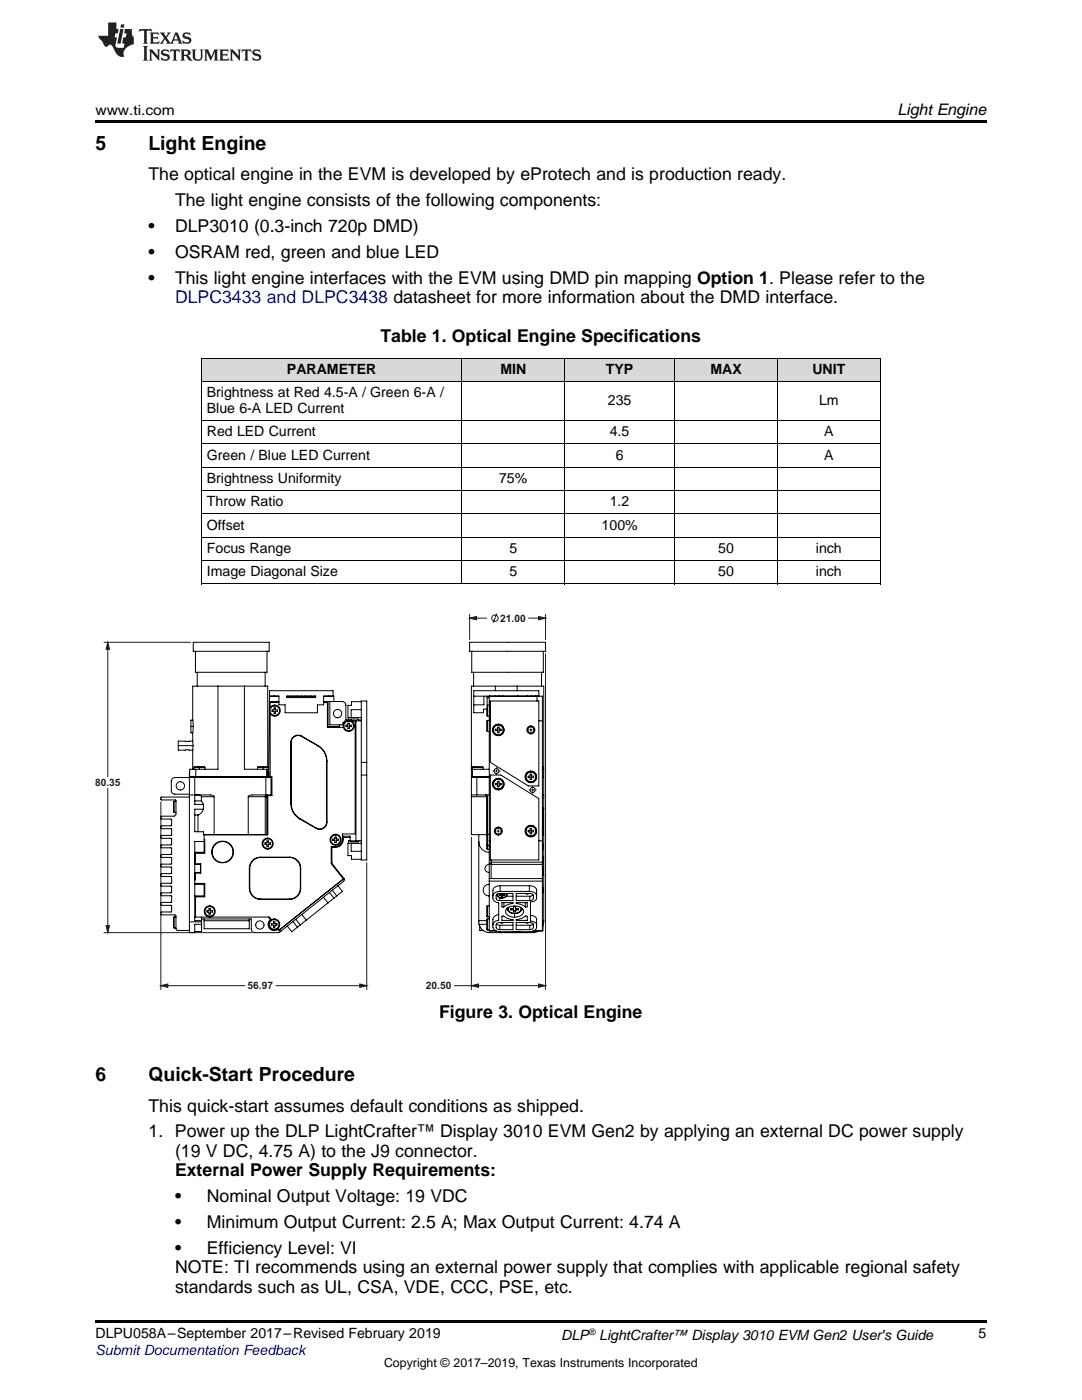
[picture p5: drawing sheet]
<svg xmlns="http://www.w3.org/2000/svg" width="216mm" height="279mm" viewBox="0 0 216 279" stroke-linecap="round" stroke-linejoin="round" font-family="sans-serif">
<g fill="#d8d8d8">
<path d="M40.2 71.5h52v4.7h-52z"/>
<path d="M92.2 71.5h20.5v4.7h-20.5z"/>
<path d="M112.7 71.5h21.9v4.7h-21.9z"/>
<path d="M134.6 71.5h20.6v4.7h-20.6z"/>
<path d="M155.2 71.5h20.4v4.7h-20.4z"/>
</g>
<path d="M19 263.5h177.8v.6h-177.8z" fill="#000"/>
<g fill="none" stroke="#1a1a24" stroke-width=".2">
<path d="M20.7 128.2h17.3M21.5 128.2l.3 1.4h-.6zM21.5 128.2v26.9M93.7 123.4l1.4-.4v.7zM93.7 122.6v5.1M93.7 123.4h3.4M99.1 122.5l-.7 1.8M105.5 123.4h3.4M107.5 123l1.4 .4-1.4 .3zM108.9 122.6v5.1M108.9 130.5v67M21.5 157.3v28.8"/>
<path d="M98.4 153.9h.2M98.9 153.9h.4M99.1 153.2v.3M99.1 153.7v.4M99.1 154.3v.3M99.5 153.9h.3M105.1 145.7h.4M105.6 157.6h.3M105.7 145.7h.4M105.9 144.8v.4M105.9 145.4v.5M105.9 146.1v.4"/>
<path d="M106.1 157.6h.4M106.3 156.9v.3M106.3 157.4v.5M106.3 158.1v.3M106.4 145.7h.4M106.7 157.6h.3M32.1 160v37.5M73.2 172.2v25.3M94.1 167.1v30.4M98.6 165.9h.4M99.2 165.9h.5M99.4 165v.4"/>
<path d="M99.4 165.7v.4M99.4 166.3v.4M99.9 165.9h.4M20.7 186.1h29.6M21.2 184.7h.6l-.3 1.4zM32.1 196.7l1.4-.3v.7zM32.1 196.7h16.8M55.1 196.7h18.1M71.8 196.4l1.4 .3-1.4 .4zM90.6 196.7h18.3M94.1 196.7l1.4-.3v.7zM107.5 196.4l1.4 .3-1.4 .4z"/>
<circle cx="98.8" cy="123.4" r=".64"/>
</g>
<path d="M21.2 184.7h.6l-.3 1.4zM21.5 128.2l.3 1.4h-.6zM32.1 196.7l1.4-.3v.7zM71.8 196.4l1.4 .3-1.4 .4zM93.7 123.4l1.4-.4v.7zM107.5 123l1.4 .4-1.4 .3zM107.5 196.4l1.4 .3-1.4 .4zM94.1 196.7l1.4-.3v.7z" fill="#1a1a24"/>
<g fill="none" stroke="#000" stroke-width=".2">
<path d="M40.2 76.1h135.4M40.2 71.5h135.4M40.3 71.5v45.1M92.1 71.5v45.1M112.7 71.5v45.1M134.6 71.5v45.1M155.1 71.5v45.1M175.6 71.5v45.1M40.2 97.9h135.4M40.2 93.3h135.4M40.2 88.6h135.4M40.2 83.9h135.4"/>
<path d="M40.2 116.5h135.4M40.2 111.9h135.4M40.2 107.2h135.4M40.2 102.6h135.4M38.6 128.2h15.1v1.8h-15.1zM39 130v4.2h14.3v-4.2M39.4 134.2v2.7M43.5 136.9v16.6h-5.7v1.5h15.6v-1.5M48.8 136.9v16.6h4.8v-.3M52.9 134.2v2.7M53.8 138.9h1.9v1.8h1.2v1.5h6.4v-1.5h1.3v-1.8h2v1.1M53.8 138.9v-1.1h12.7v1.1"/>
<path d="M53.8 138.9v1.1M54.6 138.9h.1M57.3 138.9h.5v.3h-.5zM58 138.9h.7v.3h-.7zM58.9 138.9h.7v.3h-.7zM59.8 138.9h.7v.3h-.7zM60.7 138.9h.7v.3h-.7zM61.6 138.9h.7v.3h-.7zM62.5 138.9h.5v.3h-.5zM65.6 138.9h.1M72.1 139.9h1.1v31.7h-1.1zM93.7 128.2h15.2v1.8h-15.2z"/>
<path d="M94.1 130v4.2h14.3v-4.2M94.5 134.2v2.7M94.5 138.9h13.7v46.9h-1.8M96.6 138.9v1.8h-2.1M97.2 139.2h.4M97.2 138.9v2.6h-.7v.7h-2v-4.4h13v1.1M97.6 138.9h.1M97.6 138.9v1.1h.2M97.8 139.9h9.7v16.9h-2.1l-7.6-4.6zM98.7 138.9h.1M98.8 136.9v.9M99.4 138.9h.1"/>
<path d="M100.2 138.9h.1M103.2 138.9h.1M103.2 136.9v.9M105.1 138.9h.1M105.9 138.9h.1M106.7 138.9h.1M107.2 138.9v1M108.1 134.2v2.7M34.8 159.9l-.2 .1v2l.2 .1M34.8 159.9v2.2M34.8 159.9h.3M35.6 148.8h2.9"/>
<path d="M37.8 158.5h-2.9a.72 .72 0 0 1-.7-.7v-1.9a.75 .75 0 0 1 .7-.7h19.2v3.4h-3.8l-.4 .1-.4 .3M37.8 158.6h4.1l.5 .1 .3 .3M37.8 159.1l-5.7 .1 .1 .4 2.9 .1v2.8l-.3 .4-2.7 .1 .1 .5 2 .1v1.2l-2.1 .1 .1 .5 2 .1v1.2l-2.1 .1 .1 .5 2 .1v1.2l-2.1 .1 .1 .5 2 .1v1.2l-2.1 .1 .1 .5 2 .1v1.2l-2.1 .1 .1 .5 2 .1v1.2l-2.1 .2 .1 .4 2 .1v1.3l-2.1 .1 .1 .4 2 .1v1.3l-2.1 .1 .1 .5 2 .1v1.2l-2.1 .1v.4l.1 .1h2v1.2l-2 .1-.1 .5 2.8 .1 .2 .2 .1 2.7 .2 .2h2.4M37.8 154.1v32h1.1v-1.6h1.3M38.1 145h.5M38.5 147.9v.9M38.5 143.7l.1 1.3M38.5 147.9h-2.9v1.8h2.9M38.5 143.7v-6.8h14.9v16.1M38.5 149.7v3.8M38.5 143.7h-.4v2.5h.4M38.5 148.8v.9"/>
<path d="M38.6 145l-.1 2.9M38.7 155v.2M38.7 153.2l.1-.2h2l.1 .2M38.7 153.2v.3M38.7 153.2h2.2M38.9 155.2v5.3h1.7M38.9 159.8h1.3M39.1 153.5v1.5M39.2 155v.2M39.8 153v.5M39.8 155v.2M39.8 158.6l.4 .4"/>
<path d="M40.2 159.8l.4 .7M40.2 159h2.5M40.2 159v.8M40.4 155v.2M40.9 153.2v.3M42.7 159v7.6M49.5 159h3.9M49.5 159v7.6M51.4 153.2v.3M51.4 153.2h2.2M51.9 155v.2M52.5 153v.5"/>
<path d="M52.5 155v.2M53 155.2v3.4M53.1 155v.2M53.2 153.5v1.5M53.4 158.6v8h-12.8v-.6h-1.7v-4.5h1.7M53.4 153h-1.9l-.1 .2M53.4 153l.2 .2M53.5 154.1v1.1M53.7 142l-.1 13.2v-1.1h-.2M53.8 140h1.9M53.8 140l-.1 1.7M53.9 142.4v12.6h.4v3.8h-.9v7.8h-12.7"/>
<path d="M54.3 141.7h.4v-.4h.3v.4h.4v.3h-.4v.4h-.3v-.4h-.4zM54.8 140.9a.95 .95 0 0 0-.9 .9 .95 .95 0 0 0 .9 1M54.8 140.9a.95 .95 0 0 1 1 .9 .95 .95 0 0 1-1 1M54.8 140.7a1.1 1.1 0 0 0-1.1 1.1 1.1 1.1 0 0 0 1.1 1.1M54.8 140.7a1.1 1.1 0 0 1 1.1 1.1 1.1 1.1 0 0 1-1.1 1.1M54.8 140.7v.2M54.8 142.8v.1M55.7 140.2h-1.8v1M58 148.1v12.2M58 148.1h.1M58.1 148.1v12.2M60.2 147a1.38 1.38 0 0 0-2.1 1.1"/>
<path d="M60.2 147l3.2 1.8M60.2 146.9a1.45 1.45 0 0 0-2.2 1.2M60.2 146.9v.1M60.2 146.9l3.2 1.9M63.4 148.8a3.5 3.5 0 0 1 1.8 3.1M63.4 148.8a3.6 3.6 0 0 1 1.8 3.1M63.4 148.8h.1M64.6 140h3.7a.72 .72 0 0 1 .7 .7v3M64.6 140.2h.7v5h3.2M65.2 151.9v12.2M65.2 151.9h.1M65.5 140v5h2.2v-.3"/>
<path d="M65.8 140v4.7h2.6l.1-.5a1.35 1.35 0 0 1 1.9-.3h1.7M69.4 144.3h.3v.4h.4v.3h-.4v.4h-.3v-.4h-.4v-.3h.4zM69.6 143.2v.4M69.6 143.9a.95 .95 0 0 0-1 1 .95 .95 0 0 0 1 .9M69.6 143.9a.95 .95 0 0 1 .9 1 .95 .95 0 0 1-.9 .9M69.6 143.8a1.1 1.1 0 0 1 1.1 1.1 1.1 1.1 0 0 1-1.1 1.1M69.6 143.8a1.1 1.1 0 0 0-1.1 1.1 1.1 1.1 0 0 0 1.1 1.1M69.6 143.8v.1M69.6 145.8v.2M69.9 143.6l.2-.1h1.3l.3 .2h.4M70.3 144h.6v22.4h-2.6a2.38 2.38 0 0 1-.4 2.1l-.2 .2a2.1 2.1 0 0 1-1.6 .3v3.4l2.4 3M71 143.9v23.9"/>
<path d="M72.1 140h-2v.8h-.7v2.4h2.7M72.1 154.7h1.1M72.1 152.2h1.1M72.1 141.6h-2v1.6M94.1 159h3.2M94.1 158.6h3.5M94.1 153.5h3.5M94.2 153.2l.1-.2h2l.1 .2M94.2 153.2h2.2M94.2 153.2v.3M94.3 153.5v1.5M94.5 155v.2"/>
<path d="M94.7 155v.2M95.1 155.2v3.4M95.9 155v.2M96.4 153.2v.3M97.1 141.5v1.3l.2 .1M97.3 143.8l-.2 .1v2l.2 .1M97.3 140.7h-.1M97.3 159l-.1-.3-.3-.1 .2 .4v7.6M97.3 140.7v2.2M97.3 143.8v2.2M97.3 159v10.5M97.3 146h.3"/>
<path d="M97.3 143.8h.3M97.3 142.9h.3M97.3 140.7h.3M97.6 155.2h-3.5v11.4h3M97.6 155h-3.5v-18.1h14.4v18.1h-.3M97.6 143.9h.2M97.7 140.2l-.1 45.6h1.4M97.7 140v3.9M97.8 154.7h2.1l7.6 4.7v12.2h-9.7zM99.3 145.1h.3v.4h.4v.3h-.4v.4h-.3v-.4h-.4v-.3h.4zM99.3 156h.3v.3h.4v.3h-.4v.4h-.3v-.4h-.4v-.3h.4zM99.4 144.7a.96 .96 0 0 0-.9 1 .96 .96 0 0 0 .9 .9"/>
<path d="M99.4 144.7a.96 .96 0 0 1 1 1 .96 .96 0 0 1-1 .9M99.4 155.5a.96 .96 0 0 0-.9 1 .96 .96 0 0 0 .9 .9M99.4 155.5a.96 .96 0 0 1 1 1 .96 .96 0 0 1-1 .9M99.4 144.6a1.1 1.1 0 0 0-1.1 1.1 1.1 1.1 0 0 0 1.1 1.1M99.4 144.6a1.1 1.1 0 0 1 1.1 1.1 1.1 1.1 0 0 1-1.1 1.1M99.4 155.4a1.09 1.09 0 0 0-1.1 1.1 1.09 1.09 0 0 0 1.1 1.1M99.4 155.4a1.09 1.09 0 0 1 1.1 1.1 1.09 1.09 0 0 1-1.1 1.1M99.4 144.6v.1M99.4 146.6v.2M99.4 155.4v.1M99.4 157.4v.2M105.4 154.9h.4v-.4h.3v.4h.4v.3h-.4v.4h-.3v-.4h-.4z"/>
<path d="M105.9 154.1a.96 .96 0 0 0-.9 .9 .96 .96 0 0 0 .9 1M105.9 154.1a.96 .96 0 0 1 1 .9 .96 .96 0 0 1-1 1M105.9 153.9a1.09 1.09 0 0 1 1.1 1.1 1.09 1.09 0 0 1-1.1 1.1M105.9 153.9a1.09 1.09 0 0 0-1.1 1.1 1.09 1.09 0 0 0 1.1 1.1M105.9 153.9v.2M105.9 156v.1M107.5 143.9h.7M108.2 153l.2 .2M108.2 155.2h.3l-.1 29.3M108.2 158.6h.3M108.2 153.5h.3M108.2 153.2h.2"/>
<path d="M108.2 159.2h.3M108.3 153.5v1.5M108.4 153.2v.3M34.8 162.1h.3M38.9 176.3h2v2.7h-1.9v4M38.9 176.5h1.8v2.3h-1.8M38.9 162.7h.6M38.9 170.1h1.8M38.9 172.5h1.1v1.6h-1.1M39.5 162.7v3.3M40.6 161.5a1.73 1.73 0 0 1-1.1 1.2M40.6 160.5v1"/>
<path d="M40.7 167.9h-1.8v15.8h1.3M40.7 166.6v3.5h-1.8M40.7 167.6h.2v2.7h-2v2.1h1.2v1.9h-1.2v1.3M42.3 170a2.16 2.16 0 0 1 2.1-2.1 2.16 2.16 0 0 1 2.2 2.1M42.3 170a2.16 2.16 0 0 0 2.1 2.2 2.16 2.16 0 0 0 2.2-2.2M42.3 170h.1M42.3 170a2.1 2.1 0 0 1 2.1-2.1 2.1 2.1 0 0 1 2.1 2.1M42.3 170a2.1 2.1 0 0 0 2.1 2.1 2.1 2.1 0 0 0 2.1-2.1M46.5 170h.1M49.8 177.3a2.24 2.24 0 0 0 2.2 2.2M49.8 173.3h.1M49.8 177.3h.1"/>
<path d="M49.8 173.3v4M49.8 177.3a2.17 2.17 0 0 0 2.2 2.1M52 171.1a2.23 2.23 0 0 0-2.2 2.2M52 171.1a2.14 2.14 0 0 0-2.2 2.2M52 179.5h5.8M52 171.1h5.8M52 171.1h.1M52 179.4v.1M52 179.4h5.8M52.9 168.2h.4v-.4h.3v.4h.4v.3h-.4v.4h-.3v-.4h-.4zM52.9 166.6v-7.6l.1-.3 .2-.1v8M53.4 167.4a.96 .96 0 0 0-.9 1 .96 .96 0 0 0 .9 .9"/>
<path d="M53.4 167.4a.96 .96 0 0 1 1 1 .96 .96 0 0 1-1 .9M53.4 167.3a1.1 1.1 0 0 0-1.1 1.1 1.1 1.1 0 0 0 1.1 1.1M53.4 167.3a1.1 1.1 0 0 1 1.1 1.1 1.1 1.1 0 0 1-1.1 1.1M53.4 167.3v.1M53.4 169.3v.2M57.8 171.1a2.2 2.2 0 0 1 2.2 2.2M57.8 171.1a2.14 2.14 0 0 1 2.1 2.2M57.8 171.1h.1M57.8 179.4v.1M58 160.3a3.7 3.7 0 0 0 1.8 3.1M58 160.3h.1M58.1 160.3a3.5 3.5 0 0 0 1.8 3.1"/>
<path d="M59.8 163.4l3.3 1.9M59.9 163.4h-.1M59.9 163.4l3.2 1.9M59.9 177.3a2.17 2.17 0 0 1-2.1 2.1M59.9 173.3h.1M59.9 177.3h.1M59.9 173.3v4M60 177.3a2.23 2.23 0 0 1-2.2 2.2M60 173.3v4M63.1 165.3h.1M64.5 179.1l.9 1.1M65.2 164.1a1.37 1.37 0 0 1-2.1 1.2"/>
<path d="M65.2 164.1h.1M65.2 164.1a1.43 1.43 0 0 1-2.1 1.2M65.7 178.1l.9 1.1M66.3 177.7l.9 1.1M66.4 167.5h.4v-.4h.3v.4h.4v.2h-.4v.4h-.3v-.4h-.4zM66.6 179.2l-1.2 1M67 166.6a.96 .96 0 0 0-1 1 .96 .96 0 0 0 1 1M67 166.6a.96 .96 0 0 1 .9 1 .96 .96 0 0 1-.9 1M67 166.5a1.09 1.09 0 0 0-1.1 1.1 1.09 1.09 0 0 0 1.1 1.1M67 166.5a1.09 1.09 0 0 1 1.1 1.1 1.09 1.09 0 0 1-1.1 1.1M67 166.5v.1M67 168.6v.1"/>
<path d="M67.2 178.8l-.6 .4M67.4 176.8l.9 1.1-1.1 .9M68.5 167.1h1.4M68.6 175.3l.1 .3-.1 .2-12.4 9.9M68.6 175.3l-12.9 10.4M69.9 167.8v-.9h-1.4a1.82 1.82 0 0 1-2.3 2.2l.1 3.3 2.3 2.9M69.9 167.8l.2 .2h1.3l.3-.2M70.1 168.3v1.6h2M72.1 167.8h-2.5v.5M72.1 168.3h-2.7v2.5h.7v.7h2M95.5 167.9a2.17 2.17 0 0 0 2.1 2.2M95.5 166.6l.1 17.9"/>
<path d="M97.1 168.6v.8l.2 .1M97.3 169.5h.3M97.6 166.5l-.5 .1v2l.5 .1M97.6 176.5a1.15 1.15 0 0 0-1.2 1.1 1.15 1.15 0 0 0 1.2 1.2M97.6 172.5a.8 .8 0 0 0-.8 .8 .8 .8 0 0 0 .8 .8M97.6 167.8h.2M97.6 169h.2M97.6 172.4h.4M97.6 175.3h10.6M97.6 175.8h10.6M98 172.5h10.2M98 171.6v3.7"/>
<path d="M98 172.1h10.2M99 178.6l.2 .1M99.1 178.5l.3 .5 .8 .2M99.1 178.5l.5-.2h2.8v1.4h-2.7a.63 .63 0 0 1-.7-.4zM99.5 178.3a.47 .47 0 0 0-.1 .5 .47 .47 0 0 0 .4 .3l.4 .1M99.7 179.2v.5M99.8 176.8a1.29 1.29 0 0 0-1.4 .9v1.5a1.21 1.21 0 0 0 1.1 1v3.4a1.21 1.21 0 0 0-1.1 1M99.8 177.9a1.25 1.25 0 0 0-1.4 .9M99.8 176.8h5.8M99.8 177.9h5.8M99.8 176.8v1.1M100 178.3h.3v.7h-.3z"/>
<path d="M100 178.5h-.3v.2h.3M100 178.6h.3M100.2 179.2h.1M100.3 178.5h.4v.2h-.4M100.8 178.3a.46 .46 0 0 1 .1 .5 .46 .46 0 0 1-.4 .3l-.3 .1M101 178.9h1.4M101.2 178.3v.2M101.2 178.5l-.3 .5-.7 .2M103 178.3h2.7a.6 .6 0 0 1 .7 .4v.6a.6 .6 0 0 1-.7 .4h-2.7zM103 178.9h2.7M104.9 178.3l.3 .1M105.2 178.3v.1"/>
<path d="M105.6 178.3l-.4 .1M105.6 176.8a1.26 1.26 0 0 1 1.5 .9v1.5a1.07 1.07 0 0 1-1.2 .8v3.8a1.11 1.11 0 0 1 1.2 .8M105.6 177.9a1.23 1.23 0 0 1 1.5 .9M105.6 176.8v1.1M105.7 178.9v.8M105.8 165.3h.3v.4h.4v.3h-.4v.4h-.3v-.4h-.4v-.3h.4zM105.9 164.9a.96 .96 0 0 0-.9 1 .96 .96 0 0 0 .9 .9M105.9 164.9a.96 .96 0 0 1 1 1 .96 .96 0 0 1-1 .9M105.9 164.8a1.1 1.1 0 0 0-1.1 1.1 1.1 1.1 0 0 0 1.1 1.1M105.9 164.8a1.1 1.1 0 0 1 1.1 1.1 1.1 1.1 0 0 1-1.1 1.1M105.9 164.8v.1M105.9 166.8v.2"/>
<path d="M106.4 178.6l-.7 .3M107.5 167.8h.7M108.2 177a1.05 1.05 0 0 1 0 1.3M108.2 168.3a1.08 1.08 0 0 1 0 1.3M108.2 166.6h.3M108.2 171.1h.3M108.2 161.3h.3M108.2 174.7h.3M108.3 161.3h-.1M108.4 171.1v3.6M108.4 161.3v5.3M34.8 183l-.2 .1v2l.2 .1"/>
<path d="M34.8 183v2.2M34.8 183h.3M34.8 185.2h.3M37.8 184h2.4M38.9 183h14.8l.5 .5M40.2 183.4h9.9v2a.7 .7 0 0 0 .8 .7h4.7l.6-.4M40.2 183v2.9h-1.3M40.7 183.4v1.9h9v-1.9M40.7 183.8h9M41.3 181.7h.4v-.4h.3v.4h.4v.3h-.4v.4h-.3v-.4h-.4zM41.8 180.9a.96 .96 0 0 0-.9 1 .96 .96 0 0 0 .9 .9M41.8 180.9a.96 .96 0 0 1 1 1 .96 .96 0 0 1-1 .9"/>
<path d="M41.8 180.8a1.09 1.09 0 0 1 1.2 1.1 1.09 1.09 0 0 1-1.2 1.1M41.8 180.8a1.09 1.09 0 0 0-1.1 1.1 1.09 1.09 0 0 0 1.1 1.1M41.8 180.8v.1M41.8 182.8v.2M53.6 183l.4 .5a1.23 1.23 0 0 0-.2 1.8 1.23 1.23 0 0 0 1.7 .1l.2 .3M54.2 184.3h.4v-.3h.3v.3h.4v.3h-.4v.4h-.3v-.4h-.4zM54.7 183.5a.96 .96 0 0 0-.9 1 .96 .96 0 0 0 .9 .9M54.7 183.5a.96 .96 0 0 1 1 1 .96 .96 0 0 1-1 .9M54.7 183.4a1.09 1.09 0 0 1 1.1 1.1 1.09 1.09 0 0 1-1.1 1.1M54.7 183.4a1.09 1.09 0 0 0-1.1 1.1 1.09 1.09 0 0 0 1.1 1.1M54.7 183.4v.1M54.7 185.4v.2"/>
<path d="M55.5 185.3l.3 .3M55.7 185.7l.2 .1 .3-.1M57.3 184.8l.9 1.1 1.2-.9M58.5 183.9l.9 1.1M59 183.5l.9 1.1M59.9 184.6l-.5 .4M60.2 182.5l.9 1.1M61.1 183.6l-1.2 1M65.4 180.2l-4.3 3.4M95.5 183.7h1.6M95.6 184.5a2.14 2.14 0 0 0 2.1 1.6h8.6l1.2-.3M95.6 184.5h1.5"/>
<path d="M95.7 184.8v.9h.7M97.3 183.4l-.2 .1v2l.2 .1M97.3 180.8l-.2 .1v2l.2 .1M97.3 183.4h.3M97.3 180.8v2.2M97.3 183.4v2.2M97.3 185.6h.3M97.3 183h.3M97.3 180.8h.3M97.6 185.7h1.3M99 184.4l.7 .3M99.1 184.3l.6-.2h2.7v1.4h-2.7a.66 .66 0 0 1-.7-.4z"/>
<path d="M99.5 182.5a1.21 1.21 0 0 0-1.1 1v1.5a1.29 1.29 0 0 0 1.4 .9h5.8a1.26 1.26 0 0 0 1.5-.9v-1.5a1.07 1.07 0 0 0-1.2-.8M99.7 184.7h2.7M99.7 184.7v.8M99.8 184.1l.4 .1M100.2 180.1h2.2v.2a3.1 3.1 0 0 0-1.9 .7l-.3-.1zM100.2 184.1v.1M100.2 182.8h.3a3.2 3.2 0 0 0 1.9 .7v.2h-2.2zM100.5 184.1l-.3 .1M100.5 180.1v.9M101.1 181.4l.3 .3M101.1 181.4a2.27 2.27 0 0 1 3.4 .3 1.44 1.44 0 0 1-1.8 1.3 1.46 1.46 0 0 1-1.8-1.3zM101.2 181.3l.1 .1"/>
<path d="M101.2 181.2v.1M101.3 181.4a1.55 1.55 0 0 0 1.4 .9 1.55 1.55 0 0 0 1.4-.9M101.3 181.4l.1 .1M101.3 181.2l-.1 .1M101.4 181.5a1.44 1.44 0 0 0 1.3 .8 1.44 1.44 0 0 0 1.3-.8M101.5 181.1l-.1 .4M101.9 181.4h.6v.6h.4v-.6h.6M102.4 186.1h1.4M102.4 185.9v.2M102.5 181.7h.4M102.5 181.6h-.6v-.3h.6v-.3h.4v.3h.6v.3h-.6M102.7 182.3v.7"/>
<path d="M103 184.1h2.7a.62 .62 0 0 1 .7 .5v.5a.62 .62 0 0 1-.7 .4h-2.7zM103 180.1h2.2v.9a.52 .52 0 0 1-.7-.3l-1.5-.4zM103 183.5a3.2 3.2 0 0 0 1.9-.7l.3 .1v.8h-2.2zM103 184.7h2.7M103.8 181l.2 .5M103.8 185.9v.2M104.1 181.4l-.1 .1M104.1 181.2v.2M104.3 181.4l-.2 .3M104.8 180.1v.9M104.9 184.1l.3 .1M105.2 184.1v.1"/>
<path d="M105.6 184.1l-.4 .1M105.7 184.7v.8M106.4 184.4l-.7 .3M106.6 185.7h1.6M108.2 183.7h.3M108.2 184.5h.2M108.3 184.8v.9h-.1M108.4 184.5l-.2 .5"/>
<circle cx="36" cy="156.8" r=".83"/>
<circle cx="67.4" cy="142.4" r=".82"/>
<circle cx="99.1" cy="153.9" r=".5"/>
<circle cx="99.4" cy="156.5" r="1.15"/>
<circle cx="99.4" cy="145.7" r="1.15"/>
<circle cx="105.9" cy="145.7" r=".61"/>
<circle cx="105.9" cy="155" r="1.16"/>
<circle cx="105.9" cy="145.7" r=".79"/>
<circle cx="106.3" cy="157.6" r=".51"/>
<circle cx="99.4" cy="165.9" r=".79"/>
<circle cx="99.4" cy="165.9" r=".62"/>
<circle cx="105.9" cy="165.9" r="1.15"/>
<circle cx="51.9" cy="184.6" r=".83"/>
</g>
<path d="M19 24h177.8v.6h-177.8zM40.2 116.6h.1zM112.6 116.6h.1zM134.5 116.6h.1zM155 116.6h.2zM175.5 116.6h.1z" fill="#000"/>
<g fill="#231f20">
<path d="M27.8 5.8l-.1 .6 .5-.3h.5l.1 .2v2.1l-.3 .3h1l-.2-.3v-2.1v-.2h.6l.4 .3-.1-.6zM29.9 6.5l.2 .4v1.5l-.2 .3h1.8l.1-.5a1.04 1.04 0 0 1-1.2 .1v-.6h.5l.4 .2v-.7l-.4 .2h-.5v-.6h.8l.3 .2-.1-.5zM31.9 6.5l.9 1.1-1 1.1h.9l-.2-.2 .4-.7 .5 .7-.2 .2h1.5l-.2-.2 .1-.4h.9l.2 .4-.2 .2h.9l-.2-.3-.7-1.9h-.5l-.9 2.1-.8-1.1 .8-1h-.8l.2 .3-.4 .5-.4-.6 .2-.2zM35.1 6.9l.4 .9h-.8zM36.6 6.6a.63 .63 0 0 0-.2 .7 .63 .63 0 0 0 .6 .4l.6 .2 .2 .2a.75 .75 0 0 1-.8 .4 .75 .75 0 0 1-.6-.5l.1 .7 .2-.1a1.11 1.11 0 0 0 1.5-.5 1.13 1.13 0 0 0-1.3-.9v-.3a1.04 1.04 0 0 1 1.1 .2l-.1-.6-.2 .1-.5-.1zM28.5 9.2l.3 .3v2.2l-.3 .4h1l-.2-.4v-2.2l.2-.3zM29.7 9.9l.2 .3v1.5l-.2 .4h.7l-.2-.4v-1.3l1.6 1.7v-1.9l.2-.3h-.7l.2 .3v.9l-1.1-1.2zM32.3 10a.62 .62 0 0 0-.2 .7 .62 .62 0 0 0 .6 .4l.6 .2 .2 .2a.76 .76 0 0 1-.8 .4 .76 .76 0 0 1-.6-.5l.1 .7 .2-.1a1.11 1.11 0 0 0 1.5-.6 1.13 1.13 0 0 0-1.3-.8v-.3a1.04 1.04 0 0 1 1.1 .1l-.1-.5-.2 .1-.5-.2zM34 9.9l-.1 .6a.61 .61 0 0 1 .7-.3l.1 1.5-.3 .4h1l-.3-.4 .1-1.5a.63 .63 0 0 1 .7 .3l-.1-.6zM36 9.9l.2 .3v1.5l-.2 .4h.9l-.2-.2v-.7l.6 .2a.76 .76 0 0 0 1.1 .6l-1-.9a.58 .58 0 0 0 .6-.6 .58 .58 0 0 0-.5-.6zM36.7 10.2l.1-.1a.45 .45 0 0 1 .6 .1 .45 .45 0 0 1 .1 .5l-.8 .2zM38.2 9.9l.2 .2a2.17 2.17 0 0 0 .4 1.9 .99 .99 0 0 0 1.6-.7v-1.1l.2-.3h-.7l.1 .2a1.92 1.92 0 0 1-.1 1.7 .6 .6 0 0 1-1-.5v-1.1l.2-.3zM40.7 9.9l.2 .3v1.5l-.2 .4h.7l-.2-.4v-1.4l.8 1.8 .9-1.8v1.4l-.2 .4h.9l-.3-.4v-1.5l.3-.3h-.8l-.6 1.4-.7-1.4zM43.7 9.9l.3 .3v1.5l-.3 .4h1.9l.1-.6a1.04 1.04 0 0 1-1.3 .2v-.6h.6l.4 .1v-.6l-.4 .2h-.6l.1-.6h.7l.4 .2-.1-.5zM45.8 9.9l.2 .3v1.5l-.2 .4h.8l-.3-.4v-1.3l1.6 1.7v-1.9l.2-.3h-.7l.2 .3v.9l-1.1-1.2zM48.3 9.9l-.1 .6a.61 .61 0 0 1 .7-.3v1.5l-.2 .4h.9l-.2-.4v-1.5a.63 .63 0 0 1 .8 .3l-.1-.6zM50.6 10a.62 .62 0 0 0-.2 .7 .62 .62 0 0 0 .6 .4l.6 .2 .1 .2a.76 .76 0 0 1-.7 .4 .76 .76 0 0 1-.6-.5l.1 .7 .1-.1a1.11 1.11 0 0 0 1.5-.6 1.13 1.13 0 0 0-1.2-.8l-.1-.3a1.04 1.04 0 0 1 1.2 .1l-.2-.5-.1 .1-.5-.2z"/>
<path d="M21.6 4.5v2.6h-2l.1 .4 .8 .9a.91 .91 0 0 0 .9 .9 .56 .56 0 0 1 .5-.4 .56 .56 0 0 1 .5 .3l.4 .8a1.53 1.53 0 0 0 2 1.3 1.54 1.54 0 0 1 1-2.1l.9-.4-.1-1.4a1.52 1.52 0 0 1-.3-1.6h-1.4l-.1 .9h.5l-.2 .8h-.5l-.2 .9v.2l.4 .1-.1 .9a1.93 1.93 0 0 1-1.6-.3l.2-1.8h-.4l.1-.8h.5l.2-.9h-.5v-1.3zM24 5.8l-.6 2.9h.7l.5-2.9zM24.2 4.9l-.2 .6h.7l.1-.6z"/>
</g>
<g font-size="3.9">
<text x="19" y="30">5</text>
<text x="29.6" y="30">Light Engine</text>
<text x="19" y="215.8">6</text>
<text x="29.6" y="215.8">Quick-Start Procedure</text>
</g>
<g font-size="3.5">
<text x="29.6" y="36">The optical engine in the EVM is developed by eProtech and is production ready.</text>
<text x="34.9" y="41.1">The light engine consists of the following components:</text>
<text x="29.6" y="46.3">•</text>
<text x="34.9" y="46.3">DLP3010 (0.3-inch 720p DMD)</text>
<text x="29.6" y="51.4">•</text>
<text x="34.9" y="51.4">OSRAM red, green and blue LED</text>
<text x="29.6" y="56.6">•</text>
<text x="34.9" y="56.6">This light engine interfaces with the EVM using DMD pin mapping Option 1. Please refer to the</text>
<text x="75.9" y="68.2">Table 1. Optical Engine Specifications</text>
<text x="87.6" y="203.2">Figure 3. Optical Engine</text>
<text x="29.6" y="221.8">This quick-start assumes default conditions as shipped.</text>
<text x="29.6" y="227">1. Power up the DLP LightCrafter™ Display 3010 EVM Gen2 by applying an external DC power supply</text>
<text x="34.9" y="230.9">(19 V DC, 4.75 A) to the J9 connector.</text>
<text x="34.9" y="234.7">External Power Supply Requirements:</text>
<text x="34.9" y="239.9">•</text>
<text x="41.3" y="239.9">Nominal Output Voltage: 19 VDC</text>
<text x="34.9" y="245">•</text>
<text x="41.3" y="245">Minimum Output Current: 2.5 A; Max Output Current: 4.74 A</text>
<text x="34.9" y="250.2">•</text>
<text x="41.3" y="250.2">Efficiency Level: VI</text>
<text x="34.9" y="254.1">NOTE: TI recommends using an external power supply that complies with applicable regional safety</text>
<text x="34.9" y="258">standards such as UL, CSA, VDE, CCC, PSE, etc.</text>
</g>
<text font-size="3.5" fill="#00f" x="34.9" y="60.5">DLPC3433 and DLPC3438 datasheet for more information about the DMD interface.</text>
<text font-size="3.2" x="179.1" y="23">Light Engine</text>
<g font-size="2.8">
<text x="19" y="23">www.ti.com</text>
<text x="57.3" y="74.6">PARAMETER</text>
<text x="99.8" y="74.6">MIN</text>
<text x="120.9" y="74.6">TYP</text>
<text x="141.7" y="74.6">MAX</text>
<text x="162.1" y="74.6">UNIT</text>
<text x="41.3" y="79.3">Brightness at Red 4.5-A / Green 6-A /</text>
<text x="41.3" y="82.4">Blue 6-A LED Current</text>
<text x="121.3" y="80.9">235</text>
<text x="163.4" y="80.9">Lm</text>
<text x="41.3" y="87.1">Red LED Current</text>
<text x="121.7" y="87.1">4.5</text>
<text x="164.5" y="87.1">A</text>
<text x="41.3" y="91.8">Green / Blue LED Current</text>
<text x="122.9" y="91.8">6</text>
<text x="164.5" y="91.8">A</text>
<text x="41.3" y="96.4">Brightness Uniformity</text>
<text x="41.3" y="101.1">Throw Ratio</text>
<text x="99.6" y="96.4">75%</text>
<text x="121.7" y="101.1">1.2</text>
<text x="41.3" y="105.7">Offset</text>
<text x="120.1" y="105.7">100%</text>
<text x="41.3" y="110.4">Focus Range</text>
<text x="101.6" y="110.4">5</text>
<text x="143.3" y="110.4">50</text>
<text x="162.8" y="110.4">inch</text>
<text x="41.3" y="115">Image Diagonal Size</text>
<text x="101.6" y="115">5</text>
<text x="143.3" y="115">50</text>
<text x="162.8" y="115">inch</text>
<text x="19" y="267.1">DLPU058A–September 2017–Revised February 2019</text>
<text x="112" y="267.5">DLP LightCrafter™ Display 3010 EVM Gen2 User's Guide</text>
<text x="195.3" y="267">5</text>
</g>
<text font-size="2.8" fill="#00f" x="19" y="270.4">Submit Documentation Feedback</text>
<text font-size="2.5" x="76.6" y="272.7">Copyright © 2017–2019, Texas Instruments Incorporated</text>
<g font-size="2" fill="#1a1a24">
<text x="99.8" y="124">21.00</text>
<text x="19" y="156.9">80.35</text>
<text x="49.4" y="197.4">56.97</text>
<text x="85" y="197.4">20.50</text>
</g>
<text font-size="1.8" x="117.4" y="266.3">®</text>
</svg>
